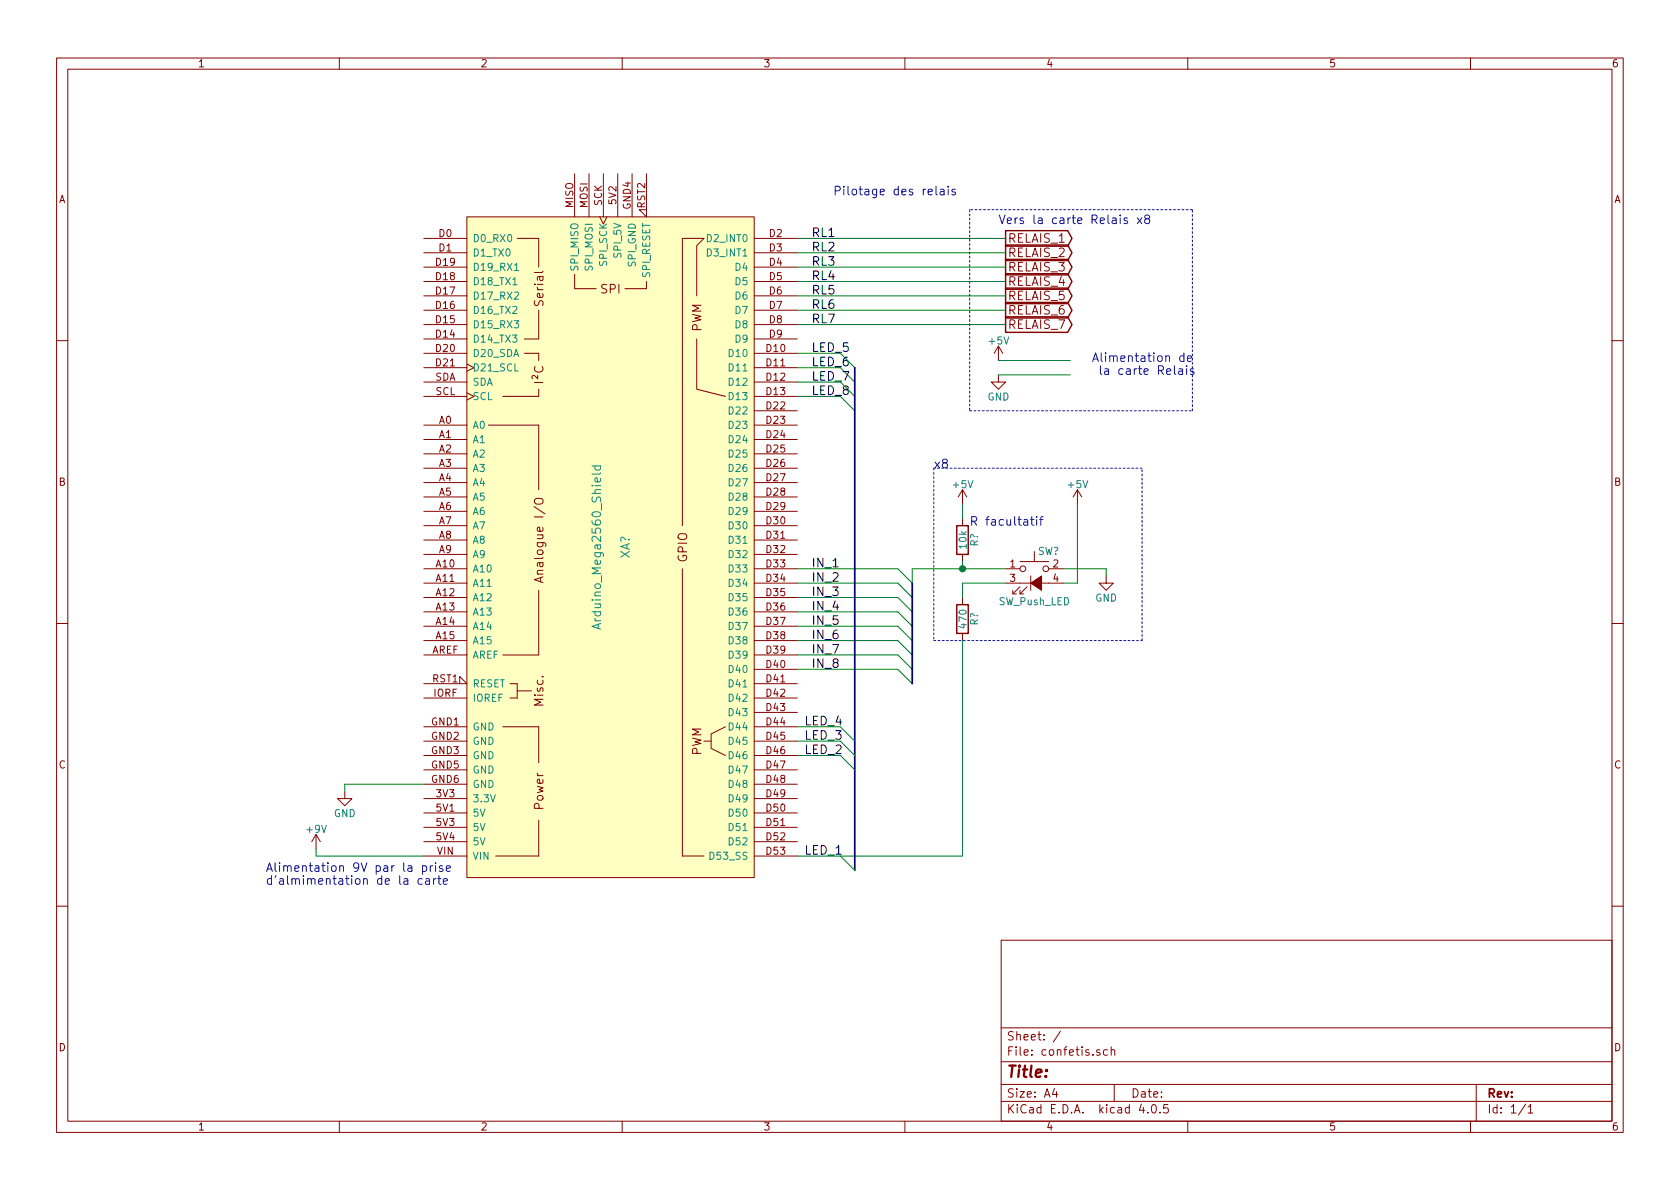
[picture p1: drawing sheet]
<svg xmlns="http://www.w3.org/2000/svg" width="297mm" height="210mm" viewBox="0 0 297 210" stroke-linecap="round" stroke-linejoin="round" font-family="sans-serif">
<g fill="none" stroke="#840000" stroke-width=".18">
<path d="M10 10.3h277v189.9h-277zM12 12.2h273v186.1h-273zM60 10.3v1.9M110 10.3v1.9M160 10.3v1.9M210 10.3v1.9M260 10.3v1.9M82.5 38.3h50.8v116.9h-50.8zM101.6 30.7v7.6M104.1 30.7v7.6M106 38.3l.7 1.3 .6-1.3M106.7 30.7v7.6"/>
<path d="M109.2 30.7v7.6M111.8 30.7v7.6M114.3 30.7v7.6l-1.3-1.2h1.3M74.9 42.2h7.6M74.9 44.7h7.6M74.9 47.2h7.6M74.9 49.8h7.6M74.9 52.3h7.6M74.9 54.9h7.6M74.9 57.4h7.6M74.9 59.9h7.6M91.4 42.2h3.8z"/>
<path d="M92.7 59.9h2.5zM95.2 54.9v5zM95.2 42.2v5zM101.6 48.5v2.5zM101.6 51h3.8zM110.5 51h3.8zM114.3 49.8v1.2zM120.6 42.2v50.8zM120.6 42.2h3.9l-1.3 1.2v8.9M123.2 59.9v8.9l5.1 1.3M133.3 42.2h7.7M133.3 44.7h7.7"/>
<path d="M133.3 47.2h7.7M133.3 49.8h7.7M133.3 52.3h7.7M133.3 54.9h7.7M133.3 57.4h7.7M133.3 59.9h7.7M10 60.2h2M74.9 75.2h7.6M74.9 77.7h7.6M74.9 62.5h7.6M74.9 65h7.6M74.9 67.6h7.6"/>
<path d="M74.9 70.1h7.6M82.5 64.4l1.3 .6-1.3 .7M82.5 69.5l1.3 .6-1.3 .6M86.4 75.2h8.8v11.4M88.9 70.1h6.3zM92.7 62.5h2.5zM95.2 68.8v1.3zM95.2 62.5v1.2zM133.3 75.2h7.7M133.3 77.7h7.7M133.3 62.5h7.7M133.3 65h7.7"/>
<path d="M133.3 67.6h7.7M133.3 72.6h7.7M133.3 70.1h7.7M176.5 66.3v1.3h1.3l-1.3 1.2-1.2-1.2h1.2M176.5 61.2l-.7 1.3M176.5 61.2v2.5M176.5 61.2l.8 1.3M285 60.2h2M74.9 80.3h7.6M74.9 82.8h7.6M74.9 85.3h7.6M74.9 87.9h7.6"/>
<path d="M74.9 90.4h7.6M74.9 93h7.6M74.9 95.5h7.6M74.9 98h7.6M94.7 88.2a1.06 1.06 0 0 1 1.3 .3 .53 .53 0 0 1-.5 .6h-.5a.52 .52 0 0 1-.5-.3 .52 .52 0 0 1 .2-.6zM133.3 80.3h7.7M133.3 82.8h7.7M133.3 85.3h7.7M133.3 87.9h7.7M133.3 90.4h7.7M133.3 93h7.7M133.3 95.5h7.7"/>
<path d="M133.3 98h7.7M170.2 86.6v2.5M170.2 91.7v1.3M170.2 98v1.3M170.2 86.6l-.8 1.3M170.2 86.6l.7 1.3M180.3 99.3h5.1M182.9 97.5v1.8M190.5 86.6l-.8 1.3M190.5 86.6v2.5M190.5 86.6l.8 1.3M10 110.3h2"/>
<path d="M74.9 100.6h7.6M74.9 103.1h7.6M74.9 105.7h7.6M74.9 108.2h7.6M74.9 110.7h7.6M74.9 113.3h7.6M74.9 115.8h7.6M88.9 115.8h6.3zM95.2 104.4v11.4M95.6 102.2v.7M96 102l-1.5 .5 1.5 .5M120.6 100.6v50.8z"/>
<path d="M133.3 100.6h7.7M133.3 118.4h7.7M133.3 103.1h7.7M133.3 105.7h7.7M133.3 108.2h7.7M133.3 110.7h7.7M133.3 113.3h7.7M133.3 115.8h7.7M170.2 105.7v1.2M170.2 112v1.3M177.8 100.6h2.5M177.8 103.1h10.2"/>
<path d="M179.1 104.4v.6h.6M180.3 104.4v.6h.7M180.3 103.8l-1.2 1.2M181.6 103.8l-1.3 1.2M182.2 101.8v2.6M185.4 100.6h2.6M195.6 101.8v1.3h1.2l-1.2 1.3-1.3-1.3h1.3M285 110.3h2M61 139.9v1.3h1.2l-1.2 1.3-1.3-1.3h1.3M74.9 120.9h7.6l-1.2-1.3v1.3M74.9 131.1h7.6M74.9 123.4h7.6"/>
<path d="M74.9 128.5h7.6M74.9 133.6h7.6M74.9 136.1h7.6M74.9 138.7h7.6M88.9 128.5h6.3zM90.2 123.4h1.2zM90.2 120.9h1.2zM91.4 122.2h2.6zM91.4 120.9v2.5zM95.2 128.5v6.4zM124.5 131.1h1.2M128.3 128.5l-2.6 1.3v2.5l2.6 1.3"/>
<path d="M133.3 131.1h7.7M133.3 120.9h7.7M133.3 123.4h7.7M133.3 126h7.7M133.3 128.5h7.7M133.3 133.6h7.7M133.3 136.1h7.7M133.3 138.7h7.7M55.9 147.6l-.8 1.2M55.9 147.6v2.5M55.9 147.6l.7 1.2M74.9 151.4h7.6"/>
<path d="M74.9 143.8h7.6M74.9 146.3h7.6M74.9 148.8h7.6M74.9 141.2h7.6M87.6 151.4h7.6zM95.2 145v6.4zM120.6 151.4h3.9M133.3 151.4h7.7M133.3 143.8h7.7M133.3 146.3h7.7M133.3 148.8h7.7M133.3 141.2h7.7"/>
<path d="M10 160.2h2M177 166.3h108v32h-108zM285 160.2h2M60 198.3v1.9M110 198.3v1.9M160 198.3v1.9M177 194.8h108M177 191.8h108M177 187.8h108M177 181.8h108M186.4 192.5l-.3 1h.9M186.8 193v1"/>
<path d="M187.5 182.3l-1.3 2M194.5 185.7a.37 .37 0 0 0-.6 .1l.1 .2 .5 .2v.1l-.2 .3-.4-.1M195.8 185.7l-.4-.1-.3 .3 .1 .6 .2 .1 .4-.1M196.5 185.7l.2-.1 .4 .1v.9M196.5 185.1v1.5M197 191.8v3M201.8 195.2l-.4 1.1h1M202.9 196.7v.1M203.8 195.4l.1-.1a.81 .81 0 0 1 .6 .6 .81 .81 0 0 1-.3 .8l-.1 .1a.8 .8 0 0 1-.6-.6 .8 .8 0 0 1 .3-.8zM205.1 196.7v.1M206.5 195.3h-.7l-.1 .7 .2-.1 .5 .1 .2 .2-.1 .5-.2 .1-.6-.1M210 198.3v1.9"/>
<path d="M260 198.3v1.9M261 191.8v6.5M269.7 195.2l-1.2 2M270.2 195.8l.4-.5v1.5M270.2 196.8h.8"/>
<circle cx="180.8" cy="100.6" r=".51"/>
<circle cx="184.9" cy="100.6" r=".51"/>
</g>
<path d="M82.5 38.3h50.8v116.9h-50.8z" fill="#ffffc2" stroke="#ffffc2" stroke-width=".18"/>
<path d="M90.7 50.4h.7M91 47.8h.7M104.7 82.4h1.5M105.3 82.4a.48 .48 0 0 0 0 .7h.7a.48 .48 0 0 0 .1-.7M106.2 83.6l-.2 .2h-1.3M105.8 110.4v.7M106.2 110.3l-1.5 .5 1.5 .5" fill="none" stroke="#008484" stroke-width=".18"/>
<g fill="none" stroke="#0000c2" stroke-width=".18">
<path d="M165.5 32.9v1.4l.2 .2M166.3 33.5h.6v1M166.9 33.8l-.5 .1a.3 .3 0 0 0-.2 .3 .3 .3 0 0 0 .2 .3l.5-.1M167.6 32.9v.2M167.6 33.4v1.1M168.9 33.5l-.4-.1-.2 .3 .1 .2 .5 .1v.4h-.6M199.3 38.6l-.3-.1-.3 .3 .1 .2 .5 .1v.4h-.6M201.1 38.5l.8 1M201.9 38.5l-.8 1M202.7 38.7l-.3-.3 .1-.2a.48 .48 0 0 1 .7 0l.1 .2-.2 .2-.6 .2v.6a.48 .48 0 0 0 .8-.1v-.3l-.3-.3M207.6 64.7v1.3l.3 .2M208.4 65.3h.6l.1 .9"/>
<path d="M209.1 65.6h-.5a.3 .3 0 0 0-.3 .3 .3 .3 0 0 0 .3 .3l.5-.1M209.3 63a.48 .48 0 0 0-.6 .1v.7a.48 .48 0 0 0 .6 0M209.3 62.4v1.5M209.8 64.7v.1M209.8 65.2v1M210 63.4l.7-.1-.1-.3-.4-.1-.2 .2v.7h.6M211 65.3l-.3-.1-.2 .2v.2l.5 .2v.3h-.5M182.2 91.9h.6M182.4 91.4v1.3l.4 .2M183.3 91.4v.1M183.3 91.9v1M183.8 91.9h.6"/>
<path d="M184.4 91.4h-.3l-.1 .2v1.3M74.7 155.4a.48 .48 0 0 0-.7 .1v.7a.48 .48 0 0 0 .7 .1M74.7 153.2a.48 .48 0 0 1 .7 0v.7a.48 .48 0 0 1-.7 .1M74.7 153.1v1.5M75.3 155.4h.6v1M75.9 155.7l-.5 .1a.3 .3 0 0 0-.2 .3 .3 .3 0 0 0 .2 .3l.5-.1M76.1 153.1v1M76.5 153.1l-.3 .1-.1 .2M76.7 155.4v1M77 152.6v.1M77 153.1v1M77.1 155.4h-.3l-.1 .3"/>
<path d="M77.4 155.4h.6M77.6 154.9v1.3l.4 .2M78.3 153.2l-.4-.1-.2 .2v.2l.6 .2v.3h-.6M78.4 155.9l.7-.2-.1-.3h-.4l-.2 .2 .1 .7h.5M78.9 153.6l.8-.2-.1-.2-.5-.1-.2 .2 .1 .7h.6"/>
</g>
<path d="M182.2 103.1l1.9-1.3v2.6z" fill="#840000" stroke="#840000" stroke-width=".18"/>
<path d="M177.8 40.8h11l.7 1.4-.7 1.3h-11zM177.8 43.3h11l.7 1.4-.7 1.4h-11zM177.8 45.9h11l.7 1.3-.7 1.4h-11zM177.8 48.4h11l.7 1.4-.7 1.3h-11zM177.8 50.9h11l.7 1.4-.7 1.4h-11zM177.8 53.5h11l.7 1.4-.7 1.3h-11zM177.8 56h11l.7 1.4-.7 1.4h-11zM169.2 93h2v5h-2zM169.2 106.9h2v5.1h-2z" fill="none" stroke="#840000" stroke-width=".25"/>
<g fill="none" stroke="#008400" stroke-width=".18">
<path d="M141 42.2h36.8M141 44.7h36.8M141 47.2h36.8M141 49.8h36.8M141 52.3h36.8M141 54.9h36.8M141 57.4h36.8M141 62.5h7.6l2.5 2.5M141 65h7.6l2.5 2.6M141 67.6h7.6l2.5 2.5M141 70.1h7.6l2.5 2.5M176.5 63.7h12.7"/>
<path d="M176.5 66.3h12.7M170.2 89.1v2.6M170.2 99.3v1.3M190.5 89.1v14h-2.5M141 118.4h17.7l2.6 2.5M141 115.8h17.7l2.6 2.6M141 113.3h17.7l2.6 2.5M141 110.7h17.7l2.6 2.6M141 108.2h17.7l2.6 2.5M141 105.7h17.7l2.6 2.5M141 103.1h17.7l2.6 2.6M141 100.6h17.7l2.6 2.5v-2.5h16.5"/>
<path d="M170.2 113.3v38.1h-29.2M177.8 103.1h-7.6v2.6M188 100.6h7.6v1.2M74.9 138.7h-13.9v1.2M141 128.5h7.6l2.5 2.6M141 131.1h7.6l2.5 2.5M141 133.6h7.6l2.5 2.5M55.9 150.1v1.3h19M148.6 151.4l2.5 2.5"/>
</g>
<circle cx="170.2" cy="100.6" r=".51" fill="#008400" stroke="#008400" stroke-width=".25"/>
<path d="M171.4 37.1v35.5M210.8 37.1h-39.4M171.4 72.6h39.4M210.8 72.6v-35.5M165.1 82.8v30.5M201.9 82.8h-36.8M165.1 113.3h36.8M201.9 113.3v-30.5" fill="none" stroke="#0000c2" stroke-width=".18" stroke-dasharray=".3 .4"/>
<path d="M151.1 65v88.9M161.3 103.1v17.8" fill="none" stroke="#000084" stroke-width=".3"/>
<text font-size="2.8" fill="#840000" x="178" y="190.5">Title:</text>
<g font-size="2.1" fill="#0000c2">
<text x="147.3" y="34.5">Pilotage des relais</text>
<text x="176.5" y="39.6">Vers la carte Relais x8</text>
<text x="193" y="64">Alimentation de</text>
<text x="193.6" y="66.3">la carte Relais</text>
<text x="165.1" y="82.8">x8</text>
<text x="171.4" y="93">R facultatif</text>
<text x="47" y="154.2">Alimentation 9V par la prise</text>
<text x="47" y="156.5">d'almimentation de la carte</text>
</g>
<g font-size="2.1">
<text x="143.5" y="41.9">RL1</text>
<text x="143.5" y="44.4">RL2</text>
<text x="143.5" y="47">RL3</text>
<text x="143.5" y="49.5">RL4</text>
<text x="143.5" y="52.1">RL5</text>
<text x="143.5" y="54.6">RL6</text>
<text x="143.5" y="57.1">RL7</text>
<text x="143.5" y="62.2">LED_5</text>
<text x="143.5" y="64.8">LED_6</text>
<text x="143.5" y="67.3">LED_7</text>
<text x="143.5" y="69.8">LED_8</text>
<text x="143.5" y="100.3">IN_1</text>
<text x="143.5" y="102.9">IN_2</text>
<text x="143.5" y="105.4">IN_3</text>
<text x="143.5" y="107.9">IN_4</text>
<text x="143.5" y="110.5">IN_5</text>
<text x="143.5" y="113">IN_6</text>
<text x="143.5" y="115.6">IN_7</text>
<text x="143.5" y="118.1">IN_8</text>
<text x="142.2" y="130.8">LED_3</text>
<text x="142.2" y="128.3">LED_4</text>
<text x="142.2" y="133.3">LED_2</text>
<text x="142.2" y="151.1">LED_1</text>
</g>
<g font-size="2.1" fill="#840000">
<text x="178.2" y="42.9">RELAIS_1</text>
<text x="178.2" y="45.5">RELAIS_2</text>
<text x="96.1" y="53.9" transform="rotate(-90 96.1 53.9)">Serial</text>
<text x="106.2" y="51.9">SPI</text>
<text x="178.2" y="48">RELAIS_3</text>
<text x="178.2" y="50.5">RELAIS_4</text>
<text x="178.2" y="53.1">RELAIS_5</text>
<text x="124" y="58.7" transform="rotate(-90 124 58.7)">PWM</text>
<text x="178.2" y="55.6">RELAIS_6</text>
<text x="178.2" y="58.2">RELAIS_7</text>
<text x="96.1" y="67.7" transform="rotate(-90 96.1 67.7)">I²C</text>
<text x="121.5" y="99.4" transform="rotate(-90 121.5 99.4)">GPIO</text>
<text x="96.1" y="102" transform="rotate(-90 96.1 102)">Analogue I/O</text>
<text x="96.1" y="124.8" transform="rotate(-90 96.1 124.8)">Misc.</text>
<text x="124" y="133.6" transform="rotate(-90 124 133.6)">PWM</text>
<text x="96.1" y="143.1" transform="rotate(-90 96.1 143.1)">Power</text>
<text x="178" y="184">Sheet: /</text>
<text x="178" y="186.7">File: confetis.sch</text>
<text x="178" y="196.9">KiCad E.D.A. kicad 4.0.5</text>
<text x="178" y="194.1">Size: A4</text>
<text x="200" y="194.1">Date:</text>
<text x="263" y="194.1">Rev:</text>
<text x="263" y="196.9">Id: 1/1</text>
</g>
<g font-size="2.1" fill="#008484">
<text x="111.4" y="98.9" transform="rotate(-90 111.4 98.9)">XA?</text>
<text x="106.3" y="110.2" transform="rotate(-90 106.3 110.2)">Arduino_Mega2560_Shield</text>
</g>
<g font-size="1.8" fill="#840000">
<text x="35" y="11.9">1</text>
<text x="85" y="11.9">2</text>
<text x="135" y="11.9">3</text>
<text x="185" y="11.9">4</text>
<text x="235" y="11.9">5</text>
<text x="285" y="11.9">6</text>
<text x="10.4" y="35.9">A</text>
<text x="285.4" y="35.9">A</text>
<text x="77.6" y="41.9">D0</text>
<text x="101.3" y="36.8" transform="rotate(-90 101.3 36.8)">MISO</text>
<text x="103.9" y="36.8" transform="rotate(-90 103.9 36.8)">MOSI</text>
<text x="106.4" y="36.4" transform="rotate(-90 106.4 36.4)">SCK</text>
<text x="109" y="36.1" transform="rotate(-90 109 36.1)">5V2</text>
<text x="111.5" y="37" transform="rotate(-90 111.5 37)">GND4</text>
<text x="114" y="36.8" transform="rotate(-90 114 36.8)">RST2</text>
<text x="136" y="41.9">D2</text>
<text x="77.1" y="47">D19</text>
<text x="77.6" y="44.4">D1</text>
<text x="136" y="44.4">D3</text>
<text x="136" y="47">D4</text>
<text x="77.1" y="52.1">D17</text>
<text x="77.1" y="49.5">D18</text>
<text x="136" y="49.5">D5</text>
<text x="136" y="52.1">D6</text>
<text x="77.1" y="59.7">D14</text>
<text x="77.1" y="57.1">D15</text>
<text x="77.1" y="54.6">D16</text>
<text x="136" y="54.6">D7</text>
<text x="136" y="57.1">D8</text>
<text x="136" y="59.7">D9</text>
<text x="77.1" y="62.2">D20</text>
<text x="77.1" y="64.8">D21</text>
<text x="135.5" y="62.2">D10</text>
<text x="135.5" y="64.8">D11</text>
<text x="76.9" y="67.3">SDA</text>
<text x="77" y="69.8">SCL</text>
<text x="135.5" y="67.3">D12</text>
<text x="135.5" y="69.8">D13</text>
<text x="77.6" y="74.9">A0</text>
<text x="77.6" y="77.5">A1</text>
<text x="135.5" y="72.4">D22</text>
<text x="135.5" y="74.9">D23</text>
<text x="135.5" y="77.5">D24</text>
<text x="77.6" y="80">A2</text>
<text x="77.6" y="82.5">A3</text>
<text x="135.5" y="80">D25</text>
<text x="135.5" y="82.5">D26</text>
<text x="10.4" y="85.9">B</text>
<text x="77.6" y="85.1">A4</text>
<text x="77.6" y="87.6">A5</text>
<text x="135.5" y="85.1">D27</text>
<text x="135.5" y="87.6">D28</text>
<text x="285.4" y="85.9">B</text>
<text x="77.6" y="90.2">A6</text>
<text x="77.6" y="92.7">A7</text>
<text x="77.6" y="95.2">A8</text>
<text x="135.5" y="92.7">D30</text>
<text x="135.5" y="95.2">D31</text>
<text x="135.5" y="90.2">D29</text>
<text x="77.1" y="100.3">A10</text>
<text x="77.6" y="97.8">A9</text>
<text x="135.5" y="97.8">D32</text>
<text x="135.5" y="100.3">D33</text>
<text x="178.6" y="100.3">1</text>
<text x="186.2" y="100.3">2</text>
<text x="77.1" y="102.9">A11</text>
<text x="77.1" y="105.4">A12</text>
<text x="77.1" y="107.9">A13</text>
<text x="135.5" y="102.9">D34</text>
<text x="135.5" y="105.4">D35</text>
<text x="135.5" y="107.9">D36</text>
<text x="178.6" y="102.9">3</text>
<text x="186.2" y="102.9">4</text>
<text x="77.1" y="110.5">A14</text>
<text x="77.1" y="113">A15</text>
<text x="135.5" y="110.5">D37</text>
<text x="135.5" y="113">D38</text>
<text x="76.3" y="115.6">AREF</text>
<text x="135.5" y="118.1">D40</text>
<text x="135.5" y="115.6">D39</text>
<text x="76.5" y="120.6">RST1</text>
<text x="76.6" y="123.2">IORF</text>
<text x="135.5" y="120.6">D41</text>
<text x="135.5" y="123.2">D42</text>
<text x="135.5" y="125.7">D43</text>
<text x="76.3" y="128.3">GND1</text>
<text x="76.3" y="130.8">GND2</text>
<text x="135.5" y="128.3">D44</text>
<text x="135.5" y="130.8">D45</text>
<text x="10.4" y="135.9">C</text>
<text x="76.3" y="133.3">GND3</text>
<text x="76.3" y="135.9">GND5</text>
<text x="135.5" y="133.3">D46</text>
<text x="135.5" y="135.9">D47</text>
<text x="285.4" y="135.9">C</text>
<text x="76.3" y="138.4">GND6</text>
<text x="77.2" y="143.5">5V1</text>
<text x="77.2" y="141">3V3</text>
<text x="135.5" y="143.5">D50</text>
<text x="135.5" y="138.4">D48</text>
<text x="135.5" y="141">D49</text>
<text x="77.2" y="146">5V3</text>
<text x="77.2" y="148.6">5V4</text>
<text x="135.5" y="146">D51</text>
<text x="135.5" y="148.6">D52</text>
<text x="77.3" y="151.1">VIN</text>
<text x="135.5" y="151.1">D53</text>
<text x="10.4" y="185.9">D</text>
<text x="285.4" y="185.9">D</text>
<text x="35" y="199.9">1</text>
<text x="85" y="199.9">2</text>
<text x="135" y="199.9">3</text>
<text x="185" y="199.9">4</text>
<text x="235" y="199.9">5</text>
<text x="285" y="199.9">6</text>
</g>
<g font-size="1.8" fill="#008484">
<text x="83.6" y="42.8">D0_RX0</text>
<text x="83.6" y="45.3">D1_TX0</text>
<text x="83.6" y="47.9">D19_RX1</text>
<text x="102.2" y="47.7" transform="rotate(-90 102.2 47.7)">SPI_MISO</text>
<text x="104.8" y="47.7" transform="rotate(-90 104.8 47.7)">SPI_MOSI</text>
<text x="107.3" y="46.9" transform="rotate(-90 107.3 46.9)">SPI_SCK</text>
<text x="109.9" y="45.4" transform="rotate(-90 109.9 45.4)">SPI_5V</text>
<text x="112.4" y="47.1" transform="rotate(-90 112.4 47.1)">SPI_GND</text>
<text x="125.2" y="42.8">D2_INT0</text>
<text x="125.2" y="45.3">D3_INT1</text>
<text x="130.1" y="47.9">D4</text>
<text x="83.6" y="53">D17_RX2</text>
<text x="83.6" y="50.4">D18_TX1</text>
<text x="114.9" y="49.1" transform="rotate(-90 114.9 49.1)">SPI_RESET</text>
<text x="130.1" y="50.4">D5</text>
<text x="130.1" y="53">D6</text>
<text x="83.6" y="58">D15_RX3</text>
<text x="83.6" y="55.5">D16_TX2</text>
<text x="130.1" y="55.5">D7</text>
<text x="130.1" y="58">D8</text>
<text x="83.6" y="63.1">D20_SDA</text>
<text x="83.6" y="65.7">D21_SCL</text>
<text x="83.6" y="60.6">D14_TX3</text>
<text x="129.1" y="63.1">D10</text>
<text x="129.1" y="65.7">D11</text>
<text x="130.1" y="60.6">D9</text>
<text x="174.9" y="60.9">+5V</text>
<text x="83.6" y="68.2">SDA</text>
<text x="83.6" y="70.7">SCL</text>
<text x="129.1" y="68.2">D12</text>
<text x="129.1" y="70.7">D13</text>
<text x="174.6" y="70.8">GND</text>
<text x="83.6" y="75.8">A0</text>
<text x="129.1" y="73.3">D22</text>
<text x="129.1" y="75.8">D23</text>
<text x="83.6" y="78.4">A1</text>
<text x="83.6" y="80.9">A2</text>
<text x="83.6" y="83.4">A3</text>
<text x="129.1" y="78.4">D24</text>
<text x="129.1" y="80.9">D25</text>
<text x="129.1" y="83.4">D26</text>
<text x="83.6" y="86">A4</text>
<text x="83.6" y="88.5">A5</text>
<text x="129.1" y="86">D27</text>
<text x="129.1" y="88.5">D28</text>
<text x="168.6" y="86.3">+5V</text>
<text x="188.9" y="86.3">+5V</text>
<text x="83.6" y="91.1">A6</text>
<text x="83.6" y="93.6">A7</text>
<text x="129.1" y="93.6">D30</text>
<text x="129.1" y="91.1">D29</text>
<text x="83.6" y="96.1">A8</text>
<text x="83.6" y="98.7">A9</text>
<text x="83.6" y="101.2">A10</text>
<text x="129.1" y="96.1">D31</text>
<text x="129.1" y="98.7">D32</text>
<text x="129.1" y="101.2">D33</text>
<text x="170.9" y="97" transform="rotate(-90 170.9 97)">10k</text>
<text x="172.9" y="96.6" transform="rotate(-90 172.9 96.6)">R?</text>
<text x="183.4" y="98.1">SW?</text>
<text x="83.6" y="103.8">A11</text>
<text x="83.6" y="106.3">A12</text>
<text x="129.1" y="103.8">D34</text>
<text x="129.1" y="106.3">D35</text>
<text x="176.6" y="107">SW_Push_LED</text>
<text x="193.6" y="106.4">GND</text>
<text x="83.6" y="108.8">A13</text>
<text x="83.6" y="111.4">A14</text>
<text x="83.6" y="113.9">A15</text>
<text x="129.1" y="108.8">D36</text>
<text x="129.1" y="111.4">D37</text>
<text x="129.1" y="113.9">D38</text>
<text x="170.9" y="110.9" transform="rotate(-90 170.9 110.9)">470</text>
<text x="172.9" y="110.6" transform="rotate(-90 172.9 110.6)">R?</text>
<text x="83.6" y="116.5">AREF</text>
<text x="129.1" y="119">D40</text>
<text x="129.1" y="116.5">D39</text>
<text x="83.6" y="121.5">RESET</text>
<text x="83.6" y="124.1">IOREF</text>
<text x="129.1" y="121.5">D41</text>
<text x="129.1" y="124.1">D42</text>
<text x="83.6" y="129.2">GND</text>
<text x="83.6" y="131.7">GND</text>
<text x="129.1" y="126.6">D43</text>
<text x="129.1" y="129.2">D44</text>
<text x="129.1" y="131.7">D45</text>
<text x="83.6" y="134.2">GND</text>
<text x="83.6" y="136.8">GND</text>
<text x="129.1" y="134.2">D46</text>
<text x="129.1" y="136.8">D47</text>
<text x="83.6" y="141.9">3.3V</text>
<text x="83.6" y="139.3">GND</text>
<text x="129.1" y="139.3">D48</text>
<text x="129.1" y="141.9">D49</text>
<text x="54.3" y="147.3">+9V</text>
<text x="59" y="144.5">GND</text>
<text x="83.6" y="144.4">5V</text>
<text x="83.6" y="146.9">5V</text>
<text x="83.6" y="149.5">5V</text>
<text x="129.1" y="144.4">D50</text>
<text x="129.1" y="146.9">D51</text>
<text x="129.1" y="149.5">D52</text>
<text x="83.6" y="152">VIN</text>
<text x="125.8" y="152">D53_SS</text>
</g>
</svg>
